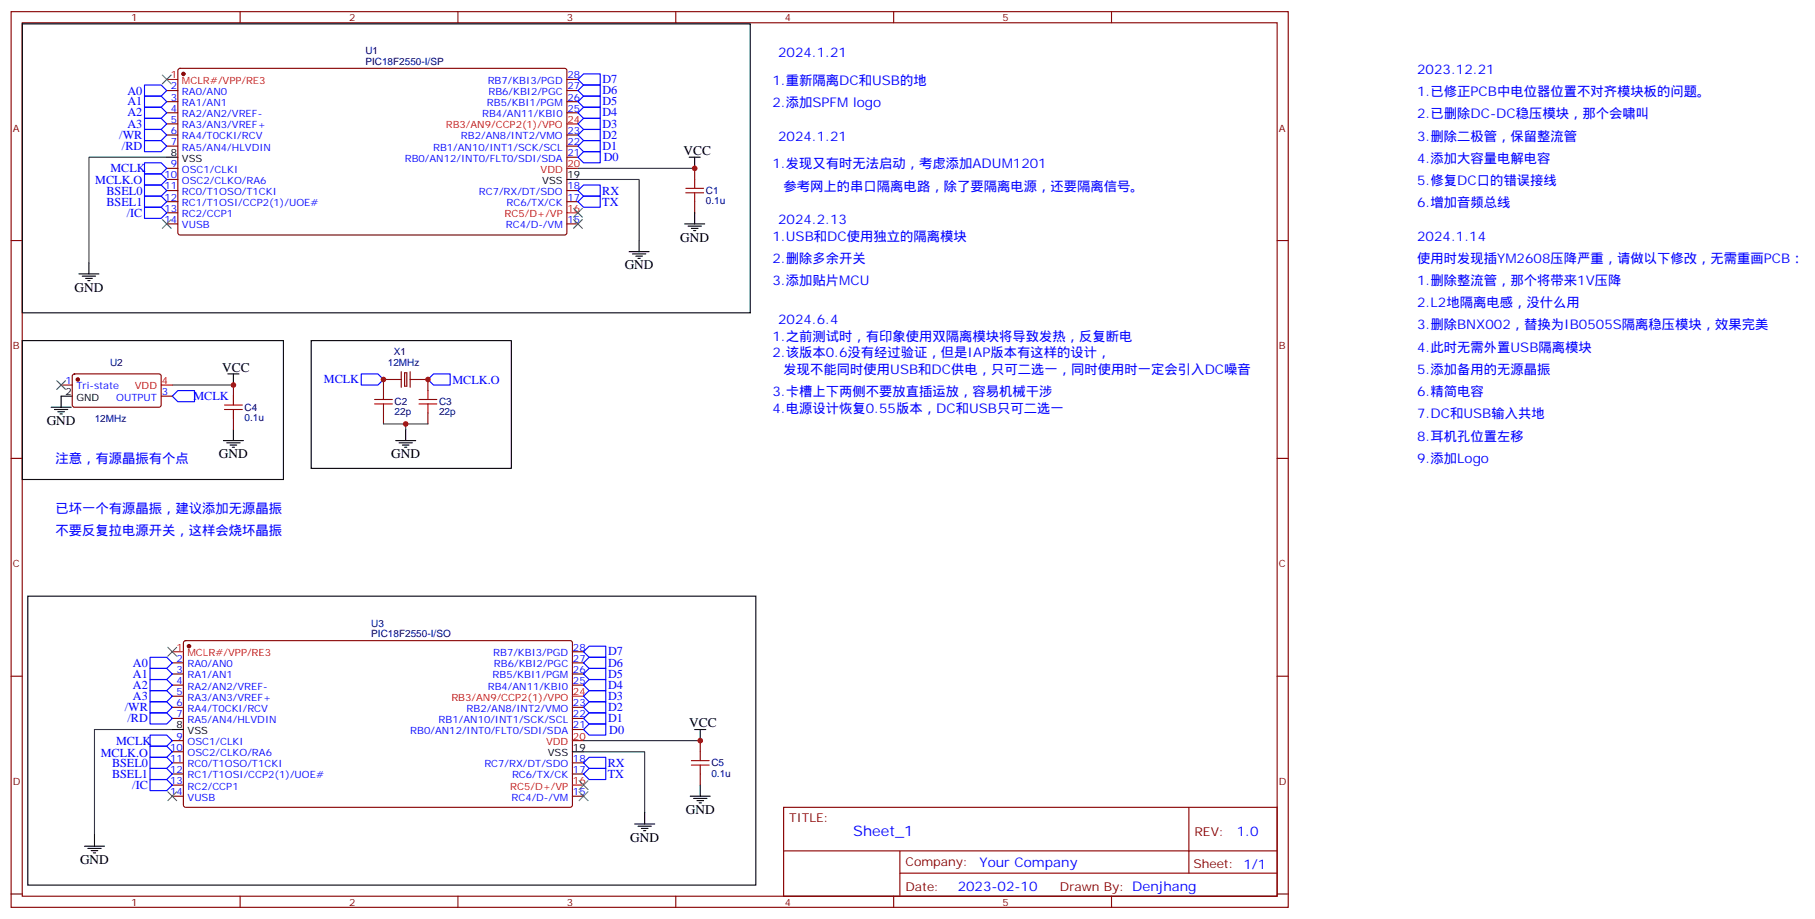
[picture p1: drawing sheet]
<svg xmlns="http://www.w3.org/2000/svg" width="576mm" height="292mm" viewBox="0 0 576 292" stroke-linecap="round" stroke-linejoin="round" font-family="sans-serif">
<g fill="none" stroke="#870000" stroke-width=".35">
<path d="M3.5 3.7h405.4v284.3h-405.4zM7.1 7.2h398.2v277.3h-398.2zM76.2 3.7v3.5M145.3 3.7v3.5M214.5 3.7v3.5M283.6 3.7v3.5M352.8 3.7v3.5M52.9 28.8h3.5M52.9 32.3h3.5M52.9 35.8h3.5M52.9 39.3h3.5M56.7 21.9l.4-.2 122.4 .1 .4 .6v51.8l-.7 .4-122.3-.1-.5-.6v-51.5z"/>
<path d="M179.9 25.2h3.5M179.9 28.8h3.5M179.9 32.3h3.5M179.9 35.8h3.5M52.9 42.9h3.5M52.9 46.4h3.5M52.9 57h3.5M52.9 53.4h3.5M179.9 42.9h3.5M179.9 46.4h3.5M179.9 49.9h3.5M220.5 53.4v3.6"/>
<path d="M3.5 76.4h3.6M52.9 60.5h3.5M52.9 64h3.5M52.9 71.1h3.5M52.9 67.6h3.5M179.9 60.5h3.5M179.9 64h3.5M179.9 71.1h3.5M220.5 64v3.6M405.3 76.4h3.6M23.2 118.9l.4-.2 27.1 .1 .5 .6-.1 9.5-.7 .4-27-.1-.5-.6v-9.2zM127.4 118v4.9"/>
<path d="M128.4 118.4h.7v4.2h-.7zM130.2 118v4.9M19.4 122.2h3.5M51.2 125.8h3.5M74.1 122.2v3.6M74.1 132.8v3.5M121.7 131.1v3.5M127.4 120.5h-5.7v3.5M130.2 120.5h5.6v3.5M135.8 131.1v3.5M3.5 145.5h3.6M405.3 145.5h3.6"/>
<path d="M3.5 214.7h3.6M54.7 210.4h3.5M54.7 214h3.5M54.7 217.5h3.5M58.4 203.6l.5-.2h122.3l.5 .7-.1 51.8-.6 .4-122.4-.1-.4-.6v-51.5zM181.7 210.4h3.5M181.7 214h3.5M181.7 217.5h3.5M181.7 206.9h3.5M405.3 214.7h3.6M54.7 221h3.5M54.7 224.5h3.5"/>
<path d="M54.7 228.1h3.5M54.7 235.1h3.5M54.7 238.7h3.5M181.7 224.5h3.5M181.7 228.1h3.5M181.7 231.6h3.5M222.2 235.1v3.6M54.7 242.2h3.5M54.7 245.7h3.5M54.7 249.2h3.5M54.7 252.8h3.5M181.7 242.2h3.5"/>
<path d="M181.7 245.7h3.5M181.7 252.8h3.5M222.2 245.7v3.5M248.7 256.3h156.6v28.2h-156.6zM377.3 256.3v20.9M248.7 270.1h156.5M285.6 277.2h119.6M285.6 270.1v14.2M3.5 283.8h3.6M76.2 284.5v3.5M145.3 284.5v3.5M214.5 284.5v3.5"/>
<path d="M283.6 284.5v3.5M352.8 284.5v3.5M405.3 283.8h3.6"/>
</g>
<path d="M52.9 25.2h3.5M179.9 39.3h3.5M179.9 53.4h3.5M179.9 67.6h3.5M51.2 122.2h3.5M54.7 206.9h3.5M181.7 235.1h3.5M181.7 221h3.5M181.7 249.2h3.5" fill="none" stroke="#f00" stroke-width=".35"/>
<g fill="none" stroke="#000" stroke-width=".35">
<path d="M7.1 7.6h231v91.7h-231zM52.9 49.9h3.5M179.9 57h3.5M218.7 49.9h3.5M220.5 49.9v3.5M199.7 79.9h6.3M202.8 76.4v3.5M217.3 71.1h6.4M218.4 71.8h4.2M219.4 72.5h2.1M220.1 73.2h.7M220.5 67.6v3.5"/>
<path d="M25 87h6.4M26.1 87.7h4.2M27.2 88.4h2.1M27.9 89.1h.7M28.2 83.4v3.6M200.7 80.6h4.3M201.8 81.3h2.1M202.5 82h.7M7.1 108.1h82.9v44.1h-82.9zM72.3 118.7h3.5M74.1 118.7v3.5M98.8 108.1h63.5v40.6h-63.5z"/>
<path d="M16.2 129.3h6.4M17.3 130h4.2M18.3 130.7h2.2M19 131.4h.8M22.9 125.8h-3.5v3.5M70.9 139.9h6.4M74.1 136.3v3.6M125.6 139.9h6.3M128.8 136.3v3.6M72 140.6h4.2M73 141.3h2.1M73.7 142h.7"/>
<path d="M126.6 140.6h4.3M127.7 141.3h2.1M128.4 142h.7M8.8 189.3h231.1v91.7h-231.1zM54.7 231.6h3.5M181.7 238.7h3.5M220.5 231.6h3.5M222.2 231.6v3.5M204.6 258.1v3.5M219.1 252.8h6.3M220.1 253.5h4.3M221.2 254.2h2.1"/>
<path d="M221.9 254.9h.7M222.2 249.2v3.6M26.8 268.6h6.4M27.9 269.3h4.2M28.9 270.1h2.1M29.6 270.8h.7M30 265.1v3.5M201.4 261.6h6.4M202.5 262.3h4.2M203.6 263h2.1M204.3 263.7h.7"/>
</g>
<g fill="#870000" stroke="#870000" stroke-width=".35">
<circle cx="58.2" cy="23.5" r=".53"/>
<circle cx="24.7" cy="120.5" r=".53"/>
<circle cx="60" cy="205.1" r=".53"/>
</g>
<g fill="none" stroke="#3c3" stroke-width=".35">
<path d="M51.5 23.8l2.8 2.8M54.3 23.8l-2.8 2.8M51.5 69.7l2.8 2.8M54.3 69.7l-2.8 2.8M182 69.7l2.9 2.8M182 66.1l2.9 2.9M184.9 69.7l-2.9 2.8M184.9 66.1l-2.9 2.9M18 120.8l2.8 2.8M20.8 120.8l-2.8 2.8M53.3 205.5l2.8 2.8M56.1 205.5l-2.8 2.8"/>
<path d="M53.3 251.4l2.8 2.8M56.1 251.4l-2.8 2.8M183.8 247.8l2.8 2.8M183.8 251.4l2.8 2.8M186.6 247.8l-2.8 2.8M186.6 251.4l-2.8 2.8"/>
</g>
<g fill="none" stroke="#00f" stroke-width=".35">
<path d="M45.9 27h5.3l1.7 1.8-1.7 1.7h-5.3zM45.9 30.5h5.3l1.7 1.8-1.7 1.7h-5.3zM45.9 34h5.3l1.7 1.8-1.7 1.8h-5.3zM45.9 37.6h5.3l1.7 1.7-1.7 1.8h-5.3zM183.4 28.8l1.8-1.8h5.3v3.5h-5.3zM183.4 25.2l1.8-1.7h5.3v3.5h-5.3zM185.2 37.6h5.3v3.5h-5.3l-1.8-1.8zM185.2 34h5.3v3.6h-5.3l-1.8-1.8zM185.2 30.5h5.3v3.5h-5.3l-1.8-1.7zM45.9 41.1h5.3l1.7 1.8-1.7 1.7h-5.3zM45.9 44.6h5.3l1.7 1.8-1.7 1.8h-5.3zM45.9 58.7h5.3l1.7 1.8-1.7 1.8h-5.3z"/>
<path d="M45.9 51.7h5.3l1.7 1.7-1.7 1.8h-5.3zM45.9 55.2h5.3l1.7 1.8-1.7 1.7h-5.3zM185.2 48.2h5.3v3.5h-5.3l-1.8-1.8zM185.2 44.6h5.3v3.6h-5.3l-1.8-1.8zM185.2 41.1h5.3v3.5h-5.3l-1.8-1.7zM45.9 62.3h5.3l1.7 1.7-1.7 1.8h-5.3zM45.9 65.8h5.3l1.7 1.8-1.7 1.7h-5.3zM183.4 64l1.8-1.7h5.3v3.5h-5.3zM183.4 60.5l1.8-1.8h5.3v3.6h-5.3zM114.7 118.7h5.2l1.8 1.8-1.8 1.7h-5.2zM54.7 125.8l1.7-1.8h5.3v3.5h-5.3zM135.8 120.5l1.8-1.8h5.3v3.5h-5.3z"/>
<path d="M47.6 219.3h5.3l1.8 1.7-1.8 1.8h-5.3zM47.6 215.7h5.3l1.8 1.8-1.8 1.8h-5.3zM47.6 212.2h5.3l1.8 1.8-1.8 1.7h-5.3zM47.6 208.7h5.3l1.8 1.7-1.8 1.8h-5.3zM187 205.1h5.3v3.6h-5.3l-1.8-1.8zM187 208.7h5.3v3.5h-5.3l-1.8-1.8zM187 212.2h5.3v3.5h-5.3l-1.8-1.7zM187 215.7h5.3v3.6h-5.3l-1.8-1.8zM187 219.3h5.3v3.5h-5.3l-1.8-1.8zM47.6 236.9h5.3l1.8 1.8-1.8 1.7h-5.3zM47.6 233.4h5.3l1.8 1.7-1.8 1.8h-5.3zM47.6 226.3h5.3l1.8 1.8-1.8 1.7h-5.3z"/>
<path d="M47.6 222.8h5.3l1.8 1.7-1.8 1.8h-5.3zM187 222.8h5.3v3.5h-5.3l-1.8-1.8zM187 226.3h5.3v3.5h-5.3l-1.8-1.7zM187 229.8h5.3v3.6h-5.3l-1.8-1.8zM47.6 247.5h5.3l1.8 1.7-1.8 1.8h-5.3zM47.6 243.9h5.3l1.8 1.8-1.8 1.8h-5.3zM47.6 240.4h5.3l1.8 1.8-1.8 1.7h-5.3zM185.2 242.2l1.8-1.8h5.3v3.5h-5.3zM185.2 245.7l1.8-1.8h5.3v3.6h-5.3z"/>
</g>
<path d="M52.9 49.9h-24.7v33.5M183.4 57h19.4v19.4M183.4 53.4h37.1M54.7 122.2h19.4M121.7 134.6h7.1v1.7M128.8 134.6h7M54.7 231.6h-24.7v33.5M185.2 238.7h19.4v19.4M185.2 235.1h37" fill="none" stroke="#008700" stroke-width=".35"/>
<g fill="none" stroke="#a10000" stroke-width=".35">
<path d="M217.7 59.8h5.6M220.5 57v2.8M217.7 61.2h5.6M220.5 61.2v2.8M71.3 128.6h5.6M71.3 130h5.6M74.1 125.8v2.8M74.1 130v2.8M118.9 128.2h5.6M118.9 126.8h5.6M121.7 124v2.8M121.7 128.2v2.9"/>
<path d="M133 128.2h5.6M133 126.8h5.6M135.8 124v2.8M135.8 128.2v2.9M222.2 238.7v2.8M219.4 241.5h5.7M219.4 242.9h5.7M222.2 242.9v2.8"/>
</g>
<g fill="#c00">
<circle cx="220.5" cy="53.4" r=".88"/>
<circle cx="74.1" cy="122.2" r=".88"/>
<circle cx="128.8" cy="134.6" r=".88"/>
<circle cx="121.7" cy="120.5" r=".88"/>
<circle cx="135.8" cy="120.5" r=".88"/>
<circle cx="222.3" cy="235.1" r=".88"/>
</g>
<text font-size="4.6" fill="#00f" x="270.8" y="265.3">Sheet_1</text>
<g font-size="4.2" fill="#00f">
<text x="246.9" y="18.2">2024.1.21</text>
<text x="449.8" y="23.5">2023.12.21</text>
<text x="245.2" y="27">1.重新隔离DC和USB的地</text>
<text x="245.2" y="34">2.添加SPFM logo</text>
<text x="449.8" y="30.5">1.已修正PCB中电位器位置不对齐模块板的问题。</text>
<text x="449.8" y="37.6">2.已删除DC-DC稳压模块，那个会啸叫</text>
<text x="246.9" y="44.6">2024.1.21</text>
<text x="449.8" y="44.6">3.删除二极管，保留整流管</text>
<text x="245.2" y="53.4">1.发现又有时无法启动，考虑添加ADUM1201</text>
<text x="449.8" y="51.7">4.添加大容量电解电容</text>
<text x="449.8" y="58.7">5.修复DC口的错误接线</text>
<text x="248.7" y="60.5">参考网上的串口隔离电路，除了要隔离电源，还要隔离信号。</text>
<text x="449.8" y="65.8">6.增加音频总线</text>
<text x="246.9" y="71.1">2024.2.13</text>
<text x="245.2" y="76.4">1.USB和DC使用独立的隔离模块</text>
<text x="449.8" y="76.4">2024.1.14</text>
<text x="245.2" y="83.4">2.删除多余开关</text>
<text x="449.8" y="83.4">使用时发现插YM2608压降严重，请做以下修改，无需重画PCB：</text>
<text x="245.2" y="90.5">3.添加贴片MCU</text>
<text x="449.8" y="90.5">1.删除整流管，那个将带来1V压降</text>
<text x="449.8" y="97.5">2.L2地隔离电感，没什么用</text>
<text x="246.9" y="102.8">2024.6.4</text>
<text x="449.8" y="104.6">3.删除BNX002，替换为IB0505S隔离稳压模块，效果完美</text>
<text x="245.2" y="108.1">1.之前测试时，有印象使用双隔离模块将导致发热，反复断电</text>
<text x="245.2" y="113.4">2.该版本0.6没有经过验证，但是IAP版本有这样的设计，</text>
<text x="449.8" y="111.7">4.此时无需外置USB隔离模块</text>
<text x="248.7" y="118.7">发现不能同时使用USB和DC供电，只可二选一，同时使用时一定会引入DC噪音</text>
<text x="449.8" y="118.7">5.添加备用的无源晶振</text>
<text x="245.2" y="125.8">3.卡槽上下两侧不要放直插运放，容易机械干涉</text>
<text x="449.8" y="125.8">6.精简电容</text>
<text x="245.2" y="131.1">4.电源设计恢复0.55版本，DC和USB只可二选一</text>
<text x="449.8" y="132.8">7.DC和USB输入共地</text>
<text x="449.8" y="139.9">8.耳机孔位置左移</text>
<text x="17.6" y="146.9">注意，有源晶振有个点</text>
<text x="449.8" y="146.9">9.添加Logo</text>
<text x="17.6" y="162.8">已坏一个有源晶振，建议添加无源晶振</text>
<text x="17.6" y="169.9">不要反复拉电源开关，这样会烧坏晶振</text>
<text x="392.5" y="265.6">1.0</text>
<text x="310.9" y="275.1">Your Company</text>
<text x="304" y="282.9">2023-02-10</text>
</g>
<g font-size="4.2">
<text x="217" y="49.2">VCC</text>
<text x="215.9" y="76.7">GND</text>
<text x="198.3" y="85.5">GND</text>
<text x="23.6" y="92.6">GND</text>
<text x="70.6" y="118">VCC</text>
<text x="14.8" y="134.9">GND</text>
<text x="69.5" y="145.5">GND</text>
<text x="124.2" y="145.5">GND</text>
<text x="218.7" y="230.9">VCC</text>
<text x="217.7" y="258.4">GND</text>
<text x="200" y="267.2">GND</text>
<text x="25.4" y="274.3">GND</text>
</g>
<g font-size="3.9" fill="#00f">
<text x="191.2" y="29.9">D6</text>
<text x="191.2" y="26.4">D7</text>
<text x="40.4" y="30">A0</text>
<text x="40.4" y="33.4">A1</text>
<text x="191.2" y="33.4">D5</text>
<text x="40.4" y="37">A2</text>
<text x="40.4" y="40.5">A3</text>
<text x="191.2" y="40.5">D3</text>
<text x="191.2" y="37">D4</text>
<text x="37.9" y="44.1">/WR</text>
<text x="38.7" y="47.6">/RD</text>
<text x="191.2" y="47.6">D1</text>
<text x="191.2" y="44">D2</text>
<text x="191.6" y="51.2">D0</text>
<text x="30.2" y="58.5">MCLK.O</text>
<text x="35.1" y="54.7">MCLK</text>
<text x="33.8" y="61.8">BSEL0</text>
<text x="33.8" y="65.3">BSEL1</text>
<text x="191.1" y="65.3">TX</text>
<text x="191.1" y="61.8">RX</text>
<text x="40.2" y="68.8">/IC</text>
<text x="102.8" y="121.7">MCLK</text>
<text x="143.6" y="122">MCLK.O</text>
<text x="61.4" y="127.1">MCLK</text>
<text x="193" y="208.1">D7</text>
<text x="42.2" y="215.1">A1</text>
<text x="42.2" y="211.7">A0</text>
<text x="193" y="211.6">D6</text>
<text x="193" y="215.1">D5</text>
<text x="42.2" y="218.7">A2</text>
<text x="193" y="218.7">D4</text>
<text x="39.6" y="225.8">/WR</text>
<text x="42.2" y="222.2">A3</text>
<text x="193" y="222.2">D3</text>
<text x="193" y="225.7">D2</text>
<text x="40.5" y="229.3">/RD</text>
<text x="193" y="229.2">D1</text>
<text x="193.4" y="232.9">D0</text>
<text x="36.8" y="236.4">MCLK</text>
<text x="32" y="240.2">MCLK.O</text>
<text x="35.5" y="243.4">BSEL0</text>
<text x="192.9" y="243.4">RX</text>
<text x="35.5" y="247">BSEL1</text>
<text x="42" y="250.5">/IC</text>
<text x="192.9" y="247">TX</text>
</g>
<g font-size="3.9" fill="#800">
<text x="250.5" y="260.9">TITLE:</text>
<text x="379.1" y="265.6">REV:</text>
<text x="287.4" y="275.1">Company:</text>
<text x="378.7" y="275.7">Sheet: 1/1</text>
<text x="287.4" y="282.8">Date:</text>
<text x="336.4" y="282.8">Drawn By: Denjhang</text>
</g>
<g font-size="3.2" fill="#800">
<text x="41.6" y="6.7">1</text>
<text x="110.8" y="6.7">2</text>
<text x="179.9" y="6.7">3</text>
<text x="249.1" y="6.7">4</text>
<text x="318.2" y="6.7">5</text>
<text x="4.1" y="41.8">A</text>
<text x="405.9" y="41.8">A</text>
<text x="4.1" y="110.9">B</text>
<text x="405.9" y="110.9">B</text>
<text x="4.1" y="180.1">C</text>
<text x="405.9" y="180.1">C</text>
<text x="4.1" y="249.2">D</text>
<text x="405.9" y="249.2">D</text>
<text x="41.6" y="287.5">1</text>
<text x="110.8" y="287.5">2</text>
<text x="179.9" y="287.5">3</text>
<text x="249.1" y="287.5">4</text>
<text x="318.2" y="287.5">5</text>
</g>
<g font-size="3.2" fill="#000080">
<text x="116" y="17.2">U1</text>
<text x="116" y="20.5">PIC18F2550-I/SP</text>
<text x="224" y="64.8">0.1u</text>
<text x="224" y="61.6">C1</text>
<text x="125" y="112.8">X1</text>
<text x="34.9" y="116.3">U2</text>
<text x="123.1" y="116.3">12MHz</text>
<text x="77.6" y="130.4">C4</text>
<text x="125.2" y="131.8">22p</text>
<text x="125.2" y="128.7">C2</text>
<text x="139.3" y="131.8">22p</text>
<text x="139.3" y="128.7">C3</text>
<text x="30.1" y="134">12MHz</text>
<text x="77.6" y="133.6">0.1u</text>
<text x="117.8" y="202.2">PIC18F2550-I/SO</text>
<text x="117.8" y="199">U3</text>
<text x="225.8" y="243.3">C5</text>
<text x="225.8" y="246.5">0.1u</text>
</g>
<g font-size="3.2" fill="#00f">
<text x="54.3" y="28.4">2</text>
<text x="154.8" y="26.6">RB7/KBI3/PGD</text>
<text x="180.1" y="24.9">28</text>
<text x="180.1" y="28.4">27</text>
<text x="54.3" y="35.5">4</text>
<text x="54.3" y="31.9">3</text>
<text x="57.7" y="33.7">RA1/AN1</text>
<text x="57.7" y="30.2">RA0/AN0</text>
<text x="154.6" y="33.7">RB5/KBI1/PGM</text>
<text x="155" y="30.2">RB6/KBI2/PGC</text>
<text x="180.1" y="31.9">26</text>
<text x="180.1" y="35.5">25</text>
<text x="54.3" y="39">5</text>
<text x="57.7" y="40.7">RA3/AN3/VREF+</text>
<text x="57.7" y="37.2">RA2/AN2/VREF-</text>
<text x="153" y="37.2">RB4/AN11/KBI0</text>
<text x="54.3" y="46">7</text>
<text x="54.3" y="42.5">6</text>
<text x="57.7" y="47.8">RA5/AN4/HLVDIN</text>
<text x="57.7" y="44.3">RA4/T0CKI/RCV</text>
<text x="137.5" y="47.8">RB1/AN10/INT1/SCK/SCL</text>
<text x="146.3" y="44.3">RB2/AN8/INT2/VMO</text>
<text x="180.1" y="42.5">23</text>
<text x="180.1" y="46">22</text>
<text x="54.3" y="53.1">9</text>
<text x="128.5" y="51.3">RB0/AN12/INT0/FLT0/SDI/SDA</text>
<text x="180.1" y="49.6">21</text>
<text x="52.2" y="56.6">10</text>
<text x="57.7" y="58.4">OSC2/CLKO/RA6</text>
<text x="57.7" y="54.9">OSC1/CLKI</text>
<text x="52.2" y="63.7">12</text>
<text x="52.2" y="60.1">11</text>
<text x="57.7" y="65.4">RC1/T1OSI/CCP2(1)/UOE#</text>
<text x="57.7" y="61.9">RC0/T1OSO/T1CKI</text>
<text x="152" y="61.9">RC7/RX/DT/SDO</text>
<text x="160.7" y="65.4">RC6/TX/CK</text>
<text x="180.1" y="60.1">18</text>
<text x="180.1" y="63.7">17</text>
<text x="52.2" y="70.7">14</text>
<text x="52.2" y="67.2">13</text>
<text x="57.7" y="69">RC2/CCP1</text>
<text x="180.1" y="70.7">15</text>
<text x="57.7" y="72.5">VUSB</text>
<text x="160.6" y="72.5">RC4/D-/VM</text>
<text x="20.7" y="121.9">1</text>
<text x="24.2" y="123.6">Tri-state</text>
<text x="51.3" y="125.4">3</text>
<text x="36.9" y="127.2">OUTPUT</text>
<text x="156.6" y="208.3">RB7/KBI3/PGD</text>
<text x="181.9" y="206.6">28</text>
<text x="56" y="210.1">2</text>
<text x="56" y="213.6">3</text>
<text x="59.5" y="211.8">RA0/AN0</text>
<text x="59.5" y="215.4">RA1/AN1</text>
<text x="156.3" y="215.4">RB5/KBI1/PGM</text>
<text x="156.8" y="211.8">RB6/KBI2/PGC</text>
<text x="181.9" y="213.6">26</text>
<text x="181.9" y="210.1">27</text>
<text x="56" y="217.1">4</text>
<text x="56" y="220.7">5</text>
<text x="59.5" y="218.9">RA2/AN2/VREF-</text>
<text x="154.8" y="218.9">RB4/AN11/KBI0</text>
<text x="181.9" y="217.1">25</text>
<text x="56" y="224.2">6</text>
<text x="56" y="227.7">7</text>
<text x="59.5" y="222.4">RA3/AN3/VREF+</text>
<text x="59.5" y="226">RA4/T0CKI/RCV</text>
<text x="148.1" y="226">RB2/AN8/INT2/VMO</text>
<text x="181.9" y="227.7">22</text>
<text x="181.9" y="224.2">23</text>
<text x="59.5" y="229.5">RA5/AN4/HLVDIN</text>
<text x="130.2" y="233">RB0/AN12/INT0/FLT0/SDI/SDA</text>
<text x="139.2" y="229.5">RB1/AN10/INT1/SCK/SCL</text>
<text x="181.9" y="231.2">21</text>
<text x="54" y="238.3">10</text>
<text x="56" y="234.8">9</text>
<text x="59.5" y="236.5">OSC1/CLKI</text>
<text x="54" y="241.8">11</text>
<text x="54" y="245.4">12</text>
<text x="59.5" y="240.1">OSC2/CLKO/RA6</text>
<text x="59.5" y="243.6">RC0/T1OSO/T1CKI</text>
<text x="153.7" y="243.6">RC7/RX/DT/SDO</text>
<text x="181.9" y="245.4">17</text>
<text x="181.9" y="241.8">18</text>
<text x="54" y="248.9">13</text>
<text x="59.5" y="247.1">RC1/T1OSI/CCP2(1)/UOE#</text>
<text x="59.5" y="250.6">RC2/CCP1</text>
<text x="162.5" y="247.1">RC6/TX/CK</text>
<text x="54" y="252.4">14</text>
<text x="59.5" y="254.2">VUSB</text>
<text x="162.3" y="254.2">RC4/D-/VM</text>
<text x="181.9" y="252.4">15</text>
</g>
<g font-size="3.2" fill="#f00">
<text x="54.3" y="24.9">1</text>
<text x="57.7" y="26.6">MCLR#/VPP/RE3</text>
<text x="141.5" y="40.7">RB3/AN9/CCP2(1)/VPO</text>
<text x="180.1" y="39">24</text>
<text x="180.1" y="53.1">20</text>
<text x="171.6" y="54.9">VDD</text>
<text x="160.2" y="69">RC5/D+/VP</text>
<text x="180.1" y="67.2">16</text>
<text x="42.8" y="123.6">VDD</text>
<text x="51.3" y="121.9">4</text>
<text x="56" y="206.6">1</text>
<text x="59.5" y="208.3">MCLR#/VPP/RE3</text>
<text x="181.9" y="220.7">24</text>
<text x="143.2" y="222.4">RB3/AN9/CCP2(1)/VPO</text>
<text x="173.3" y="236.5">VDD</text>
<text x="181.9" y="234.8">20</text>
<text x="161.9" y="250.6">RC5/D+/VP</text>
<text x="181.9" y="248.9">16</text>
</g>
<g font-size="3.2">
<text x="54.3" y="49.6">8</text>
<text x="57.7" y="51.3">VSS</text>
<text x="172.1" y="58.4">VSS</text>
<text x="180.1" y="56.6">19</text>
<text x="20.7" y="125.4">2</text>
<text x="24.2" y="127.2">GND</text>
<text x="56" y="231.2">8</text>
<text x="59.5" y="233">VSS</text>
<text x="181.9" y="238.3">19</text>
<text x="173.9" y="240.1">VSS</text>
</g>
</svg>
